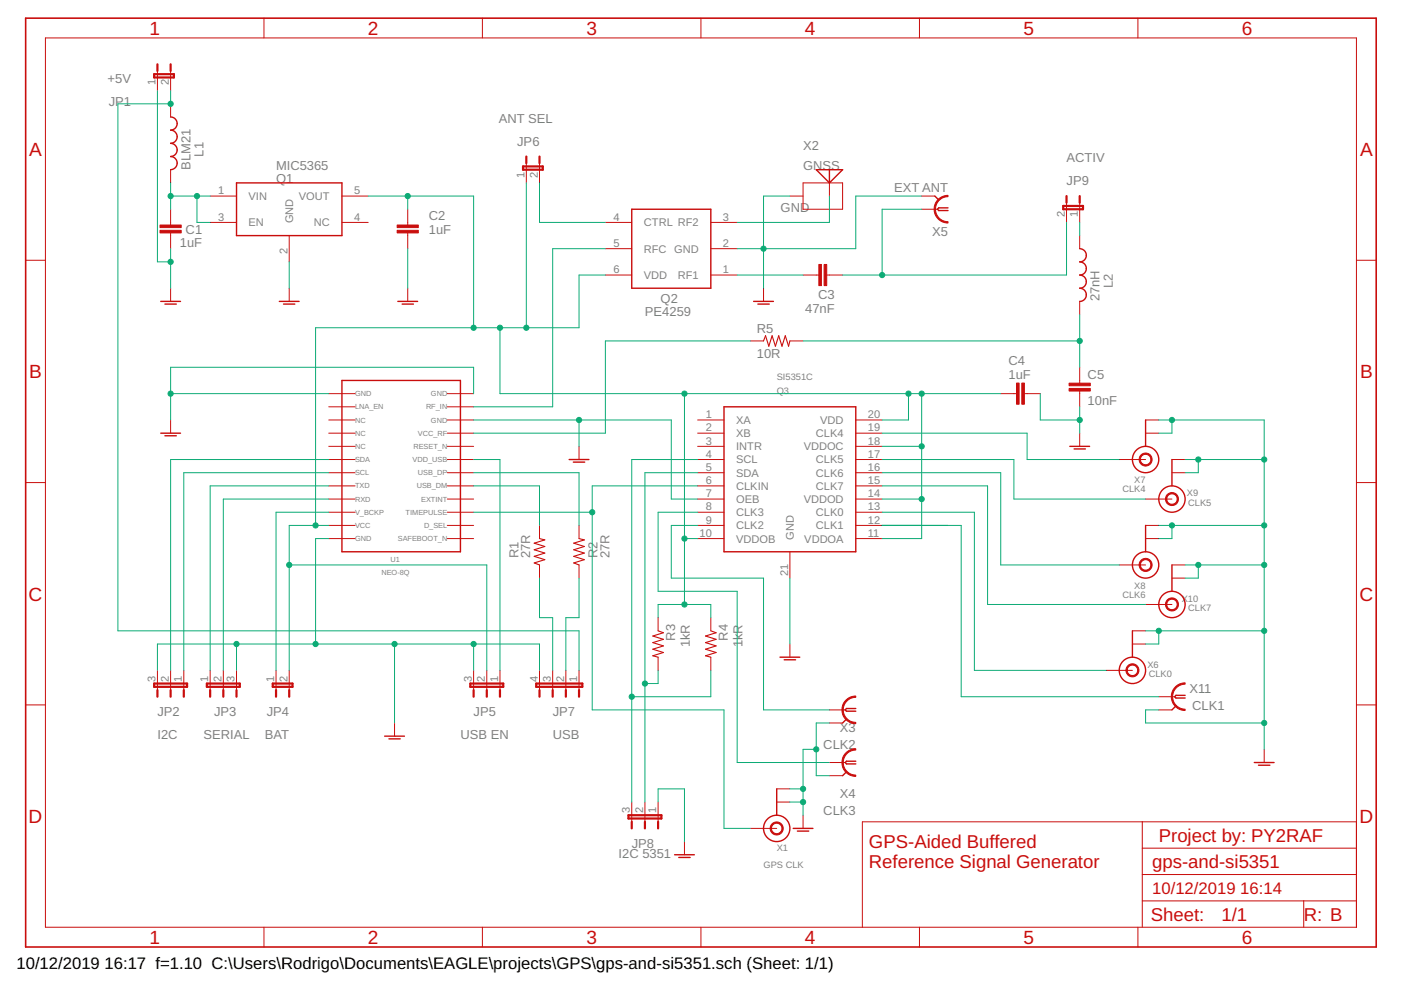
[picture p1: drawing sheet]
<svg xmlns="http://www.w3.org/2000/svg" width="297mm" height="210mm" viewBox="0 0 297 210" stroke-linecap="round" stroke-linejoin="round" font-family="sans-serif">
<g fill="none" stroke="#c90d0c" stroke-width=".21">
<path d="M9.6 8h278v188.6h-278zM33.4 15v4.2M36.2 15v4.2M56 3.9v4.1M102.3 3.9v4.1M148.6 3.9v4.1M194.9 3.9v4.1M241.3 3.9v4.1M36.2 22v2.8M36.2 36v2.8M111.6 34.6v4.2M114.4 34.6v4.2"/>
<path d="M170.3 38.8h8.3v5.6h-8.3zM175.9 38.8v2.8M5.4 55.2h4.2M36.2 44.4v3.3M36.2 49.4v3.3M44.6 47.2h5.5M44.6 41.6h5.5M61.3 50v5.5M72.5 47.2h5.6M72.5 41.6h5.6M86.4 44.4v3.3M86.4 49.4v3.3"/>
<path d="M128.4 58.3h5.5M128.4 52.7h5.5M128.4 47.2h5.5M150.7 58.3h5.6M150.7 52.7h5.6M150.7 47.2h5.6M167.5 41.6h2.8M170.3 58.3h3.3M175.3 58.3h3.3M195.4 41.6h2.8M195.4 44.4h3.4M226.1 43v4.2"/>
<path d="M228.9 43v4.2M228.9 50v2.7M287.6 55.2h4.2M36.2 61.1v2.8M61.3 61.1v2.8M86.4 61.1v2.8M159.1 72.3h2.8M161.9 61.1v2.8M167.5 72.3h2.8M228.9 63.9v2.8M228.9 77.9v3.3M36.2 89v2.8"/>
<path d="M69.7 97.4h5.6M69.7 94.6h5.6M69.7 91.8h5.6M69.7 89h5.6M69.7 86.3h5.6M69.7 83.5h5.6M94.8 97.4h5.6M94.8 94.6h5.6M94.8 91.8h5.6M94.8 89h5.6M94.8 86.3h5.6M94.8 83.5h5.6"/>
<path d="M122.8 94.6v2.8M147.9 97.4h5.6M147.9 94.6h5.6M147.9 91.8h5.6M147.9 89h5.6M181.4 97.4h5.6M181.4 94.6h5.6M181.4 91.8h5.6M181.4 89h5.6M212.2 83.5h3.3M217.2 83.5h3.4M228.9 82.9v3.4"/>
<path d="M228.9 91.8v2.8M237.3 97.4h5.6M242.9 91.8h2.8M242.9 89h2.8M248.5 97.4h2.8M5.4 102.3h4.2M69.7 114.2h5.6M69.7 111.4h5.6M69.7 108.6h5.6M69.7 105.8h5.6M69.7 103h5.6M69.7 100.2h5.6"/>
<path d="M94.8 114.2h5.6M94.8 111.4h5.6M94.8 108.6h5.6M94.8 105.8h5.6M94.8 103h5.6M94.8 100.2h5.6M114.4 111.4v2.8M114.4 119.8v2.8M122.8 111.4v2.8M122.8 119.8v2.8M147.9 114.2h5.6M147.9 111.4h5.6"/>
<path d="M147.9 108.6h5.6M147.9 105.8h5.6M147.9 103h5.6M147.9 100.2h5.6M167.5 117v5.6M181.4 114.2h5.6M181.4 111.4h5.6M181.4 108.6h5.6M181.4 105.8h5.6M181.4 103h5.6M181.4 100.2h5.6M237.3 119.8h5.6"/>
<path d="M242.9 114.2h2.8M242.9 111.4h2.8M242.9 105.8h5.6M248.5 100.2h2.8M248.5 119.8h2.8M287.6 102.3h4.2M139.5 131v2.8M139.5 139.3v2.8M150.7 131v2.8M150.7 139.3v2.8M167.5 136.5v2.8M240.1 136.5h2.8"/>
<path d="M240.1 133.8h2.8M242.9 128.2h5.6M248.5 122.6h2.8M5.4 149.5h4.2M33.4 142.1v4.2M36.2 142.1v4.2M39 142.1v4.2M44.6 142.1v4.2M47.3 142.1v4.2M50.1 142.1v4.2M58.5 142.1v4.2M61.3 142.1v4.2"/>
<path d="M83.7 153.3v2.8M100.4 142.1v4.2M103.2 142.1v4.2M106 142.1v4.2M114.4 142.1v4.2M117.2 142.1v4.2M120 142.1v4.2M122.8 142.1v4.2M175.9 150.5h3.3M175.9 153.3h2.7M234.5 142.1h5.6M245.7 147.7h3.3"/>
<path d="M245.7 150.5h2.8M268 158.9v2.8M287.6 149.5h4.2M133.9 170.1v4.1M136.7 170.1v4.1M139.5 170.1v4.1M145.1 178.4v2.8M159.1 175.6h5.6M164.7 170.1h2.8M164.7 167.3h2.8M170.3 172.8v2.8M175.9 161.7h3.3"/>
<path d="M175.9 164.5h2.7M242.2 174.2v22.4M242.2 179.8h45.4M287.6 174.2h-104.8v22.4M56 196.6v4.2M102.3 196.6v4.2M148.6 196.6v4.2M194.9 196.6v4.2M241.3 196.6v4.2M242.2 191h45.4M242.2 185.4h45.4M276.4 191v5.6"/>
</g>
<g fill="none" stroke="#c90d0c" stroke-width=".3">
<path d="M36.2 24.8a1.4 1.4 0 0 1 1.4 1.4 1.4 1.4 0 0 1-1.4 1.4 1.4 1.4 0 0 1 1.4 1.4 1.4 1.4 0 0 1-1.4 1.4 1.4 1.4 0 0 1 1.4 1.4 1.4 1.4 0 0 1-1.4 1.4 1.4 1.4 0 0 1 1.4 1.4 1.4 1.4 0 0 1-1.4 1.4M50.1 38.8h22.4v11.2h-22.4zM173.1 36h5.5l-2.7 2.8zM175.9 36v2.8M133.9 44.4h16.8v16.7h-16.8zM198.2 41.6l.8 .8M201 44.1h-2l-.2 .3 .2 .2h2M228.9 52.7a1.4 1.4 0 0 1 1.4 1.4 1.4 1.4 0 0 1-1.4 1.4 1.4 1.4 0 0 1 1.4 1.4 1.4 1.4 0 0 1-1.4 1.4 1.4 1.4 0 0 1 1.4 1.4 1.4 1.4 0 0 1-1.4 1.4 1.4 1.4 0 0 1 1.4 1.4 1.4 1.4 0 0 1-1.4 1.4M34.1 63.9h4.2M35 64.5h2.4M59.2 63.9h4.2M60.1 64.5h2.4"/>
<path d="M84.3 63.9h4.2M85.3 64.5h2.4M159.8 63.9h4.2M160.7 64.5h2.4M34.1 91.8h4.2M35 92.4h2.4M72.5 80.7h25.1v36.3h-25.1zM120.7 97.4h4.2M121.6 98h2.4M153.5 86.3h27.9v30.7h-27.9zM226.8 94.6h4.2M227.7 95.2h2.4"/>
<path d="M242.9 89v5.6M248.5 97.4v5.6M242.9 111.4v5.6M248.5 119.8v5.6M165.4 139.3h4.2M166.3 139.9h2.4M240.1 133.8v5.5M81.6 156.1h4.1M82.5 156.7h2.4M179.5 152.5l-.9 .8M181.4 150.2h-1.9l-.3 .3 .3 .3h1.9M249.3 149.7l-.8 .8"/>
<path d="M251.3 147.4h-2l-.3 .3 .3 .3h2M164.7 167.3v5.5M168.2 175.6h4.2M169.1 176.2h2.4M179.5 163.6l-.9 .9M181.4 161.4h-1.9l-.3 .3 .3 .3h1.9M265.9 161.7h4.2M266.8 162.2h2.4M143 181.2h4.2M143.9 181.8h2.4"/>
<circle cx="242.9" cy="97.4" r="2.79"/>
<circle cx="242.9" cy="119.8" r="2.79"/>
<circle cx="248.5" cy="105.8" r="2.79"/>
<circle cx="248.5" cy="128.2" r="2.79"/>
<circle cx="240.1" cy="142.1" r="2.79"/>
<circle cx="164.7" cy="175.6" r="2.79"/>
</g>
<g fill="none" stroke="#c90d0c" stroke-width=".47">
<path d="M32.7 15.7h4.2v.7h-4.2zM33.4 13.6v1.4M36.2 13.6v1.4M110.9 35.3h4.2v.7h-4.2zM111.6 33.2v1.4M114.4 33.2v1.4M225.4 43.7h4.2v.7h-4.2zM226.1 41.6v1.4M228.9 41.6v1.4M32.7 144.9h7v.7h-7zM33.4 146.3v1.4M36.2 146.3v1.4"/>
<path d="M39 146.3v1.4M43.9 144.9h6.9v.7h-6.9zM44.6 146.3v1.4M47.3 146.3v1.4M50.1 146.3v1.4M57.8 144.9h4.2v.7h-4.2zM58.5 146.3v1.4M61.3 146.3v1.4M99.7 144.9h7v.7h-7zM100.4 146.3v1.4M103.2 146.3v1.4M106 146.3v1.4"/>
<path d="M113.7 144.9h9.8v.7h-9.8zM114.4 146.3v1.4M117.2 146.3v1.4M120 146.3v1.4M122.8 146.3v1.4M133.2 172.8h7v.7h-7zM133.9 174.2v1.4M136.7 174.2v1.4M139.5 174.2v1.4"/>
</g>
<path d="M5.4 3.9h286.4v196.9h-286.4z" fill="none" stroke="#c90d0c" stroke-width=".34"/>
<path d="M161.9 72.3l.4-1.1 .7 2.2 .7-2.2 .7 2.2 .7-2.2 .7 2.2 .7-2.2 .7 2.2 .3-1.1M114.4 114.2l1.1 .3-2.2 .7 2.2 .7-2.2 .7 2.2 .7-2.2 .7 2.2 .7-2.2 .7 1.1 .4M122.8 114.2l1.1 .3-2.3 .7 2.3 .7-2.3 .7 2.3 .7-2.3 .7 2.3 .7-2.3 .7 1.2 .4M139.5 133.8l1.2 .4-2.3 .7 2.3 .7-2.3 .6 2.3 .7-2.3 .7 2.3 .7-2.3 .7 1.1 .3M150.7 133.8l1.1 .4-2.2 .7 2.2 .7-2.2 .6 2.2 .7-2.2 .7 2.2 .7-2.2 .7 1.1 .3" fill="none" stroke="#c90d0c" stroke-width=".23"/>
<g fill="#c90d0c" stroke="#c90d0c" stroke-width=".21">
<path d="M179.5 159.5a2.82 2.82 0 0 1 1.9-.8v.3a2.66 2.66 0 0 0-2.6 2.7 2.66 2.66 0 0 0 2.6 2.6v.3a2.92 2.92 0 0 1-2.7-1.8 2.92 2.92 0 0 1 .8-3.3z" fill-rule="evenodd"/>
<path d="M249.3 145.5a2.82 2.82 0 0 1 2-.7v.3a2.66 2.66 0 0 0-2.7 2.6 2.66 2.66 0 0 0 2.7 2.7v.2a2.94 2.94 0 0 1-2.8-1.8 2.94 2.94 0 0 1 .8-3.3z" fill-rule="evenodd"/>
<path d="M199 42.2l1.3-.7 .7-.1v.3a2.66 2.66 0 0 0-2.7 2.7 2.66 2.66 0 0 0 2.7 2.6v.3a2.94 2.94 0 0 1-2.8-1.9 2.94 2.94 0 0 1 .8-3.2z" fill-rule="evenodd"/>
<path d="M241.9 96.5a1.38 1.38 0 0 1 2.2 .2 1.38 1.38 0 0 1-.8 2.1 1.38 1.38 0 0 1-1.8-1.4h.3a1.1 1.1 0 0 1 1.5-1 1.1 1.1 0 0 1 .3 1.8 1.1 1.1 0 0 1-1.8-.5v-.3h-.3z" fill-rule="evenodd"/>
<path d="M247.5 104.9a1.39 1.39 0 0 1 2.2 .2 1.39 1.39 0 0 1-.8 2 1.39 1.39 0 0 1-1.8-1.3h.3a1.1 1.1 0 0 1 1.5-1 1.1 1.1 0 0 1 .3 1.8 1.1 1.1 0 0 1-1.8-.5v-.3h-.3z" fill-rule="evenodd"/>
<path d="M241.9 118.8a1.38 1.38 0 0 1 2.2 .3 1.38 1.38 0 0 1-.8 2 1.38 1.38 0 0 1-1.8-1.3h.3a1.1 1.1 0 0 1 1.5-1.1 1.1 1.1 0 0 1 .3 1.9 1.1 1.1 0 0 1-1.8-.5v-.3h-.3z" fill-rule="evenodd"/>
<path d="M247.5 127.2a1.39 1.39 0 0 1 2.2 .2 1.39 1.39 0 0 1-.8 2.1 1.39 1.39 0 0 1-1.8-1.3h.3a1.1 1.1 0 0 1 1.5-1.1 1.1 1.1 0 0 1 .3 1.9 1.1 1.1 0 0 1-1.8-.6v-.2h-.3z" fill-rule="evenodd"/>
<path d="M239.1 141.2a1.38 1.38 0 0 1 2.2 .2 1.38 1.38 0 0 1-.8 2.1 1.38 1.38 0 0 1-1.8-1.4h.3a1.1 1.1 0 0 1 1.5-1 1.1 1.1 0 0 1 .3 1.8 1.1 1.1 0 0 1-1.8-.5v-.3h-.3z" fill-rule="evenodd"/>
<path d="M179.5 148.3a2.82 2.82 0 0 1 1.9-.7v.2a2.66 2.66 0 0 0-2.6 2.7 2.66 2.66 0 0 0 2.6 2.7v.2a2.92 2.92 0 0 1-2.7-1.8 2.92 2.92 0 0 1 .8-3.3z" fill-rule="evenodd"/>
<path d="M163.7 174.7a1.39 1.39 0 0 1 2.2 .2 1.39 1.39 0 0 1-.9 2.1 1.39 1.39 0 0 1-1.7-1.4h.3a1.11 1.11 0 0 1 1.5-1 1.11 1.11 0 0 1 .3 1.8 1.11 1.11 0 0 1-1.8-.5v-.3h-.3z" fill-rule="evenodd"/>
</g>
<g fill="#c90d0c" stroke="#c90d0c" stroke-width=".21">
<path d="M84.2 48.8h4.5v.6h-4.5z"/>
<path d="M84.2 47.7h4.5v.6h-4.5z"/>
<path d="M33.9 48.8h4.5v.6h-4.5z"/>
<path d="M33.9 47.7h4.5v.6h-4.5z"/>
<path d="M216.6 81.2h.6v4.5h-.6z"/>
<path d="M215.5 81.2h.6v4.5h-.6z"/>
<path d="M226.7 82.4h4.5v.5h-4.5z"/>
<path d="M226.7 81.2h4.5v.6h-4.5z"/>
<path d="M174.7 56.1h.6v4.5h-.6z"/>
<path d="M173.6 56.1h.6v4.5h-.6z"/>
</g>
<g fill="none" stroke="#0dab76" stroke-width=".21">
<path d="M33.4 19.2v36.3h2.8M36.2 19.2v2.8h-11.2v111.8h97.8v8.3M36.2 38.8v5.6M111.6 38.8v30.7M114.4 38.8v8.4h14M36.2 52.7v8.4M36.2 41.6h8.4M41.8 41.6v5.6h2.8M61.3 55.5v5.6M78.1 41.6h22.3v27.9M86.4 41.6v2.8M86.4 52.7v8.4"/>
<path d="M128.4 58.3h-5.6v11.2h-55.9v41.9M128.4 52.7h-11.2v33.6h-16.8M156.3 58.3h14M167.5 41.6h-5.6v19.5M175.9 41.6v5.6h-19.6M195.4 41.6h-14v11.1h-25.1M195.4 44.4h-8.4v13.9M226.1 47.2v11.1h-47.5M228.9 47.2v2.8M106 69.5v14h106.2M159.1 72.3h-30.7v19.5h-28M170.3 72.3h58.6"/>
<path d="M228.9 66.7v11.2M36.2 83.5h33.5M69.7 97.4h-33.5v44.7M100.4 97.4h5.6v44.7M100.4 83.5v-5.6h-64.2v11.1M100.4 89h41.9v16.8h5.6M122.8 89v5.6M145.1 83.5v44.7M147.9 97.4h-14v72.7M187 97.4h28v8.4h27.9M187 91.8h30.8v5.6h19.5M187 94.6h8.4"/>
<path d="M192.6 83.5v5.5h-5.6M195.4 83.5v30.7h-8.4M220.6 83.5v5.5h8.3M228.9 86.3v5.5M245.7 89h22.3v69.9M248.5 89v2.8h-2.8M251.3 97.4h16.7M254.1 97.4v2.8h-2.8M61.3 119.8h41.9v22.3M69.7 103h-25.1v39.1M69.7 100.2h-30.7v41.9M69.7 105.8h-22.4v36.3"/>
<path d="M69.7 108.6h-11.2v33.5M69.7 111.4h-8.4v30.7M69.7 114.2h-2.8v22.3M100.4 103h14v8.4M100.4 100.2h22.4v11.2M100.4 108.6h25.2M145.1 114.2h2.8M147.9 103h-22.3v47.5h27.9v25.1h5.6M147.9 100.2h-11.2v69.9M147.9 108.6h-8.4v16.8h16.8v36.3h19.6M147.9 111.4h-5.6v11.2h19.6v27.9h14M187 103h22.4v25.2h33.5"/>
<path d="M187 100.2h25.2v19.6h25.1M187 105.8h8.4M187 108.6h19.6v33.5h27.9M187 111.4h16.8v36.3h41.9M245.7 111.4h22.3M248.5 111.4v2.8h-2.8M251.3 119.8h16.7M254.1 119.8v2.8h-2.8M50.1 136.5v5.6M83.7 136.5v16.8M100.4 136.5v5.6M114.4 122.6v8.4h2.8v11.1"/>
<path d="M122.8 122.6v8.4h-2.8v11.1M139.5 131v-2.8h11.2v2.8M167.5 122.6v13.9M242.9 133.8h25.1M245.7 133.8v2.7h-2.8M33.4 142.1v-5.6h81v5.6M139.5 142.1v2.8h-2.8M150.7 142.1v5.6h-16.8M173.1 158.9h-2.8v13.9M175.9 153.3h-2.8v11.2h2.8M245.7 150.5h-2.8v2.8h25.1M139.5 170.1v-2.8h5.6v11.1"/>
<path d="M167.5 170.1h2.8M167.5 167.3h2.8"/>
</g>
<g fill="#0dab76" stroke="#0dab76" stroke-width=".21">
<circle cx="66.9" cy="111.4" r=".55"/>
<circle cx="61.3" cy="119.8" r=".55"/>
<circle cx="100.4" cy="69.5" r=".55"/>
<circle cx="86.4" cy="41.6" r=".55"/>
<circle cx="106" cy="69.5" r=".55"/>
<circle cx="192.6" cy="83.5" r=".55"/>
<circle cx="195.4" cy="83.5" r=".55"/>
<circle cx="195.4" cy="94.6" r=".55"/>
<circle cx="195.4" cy="105.8" r=".55"/>
<circle cx="145.1" cy="83.5" r=".55"/>
<circle cx="111.6" cy="69.5" r=".55"/>
<circle cx="145.1" cy="114.2" r=".55"/>
<circle cx="145.1" cy="128.2" r=".55"/>
<circle cx="83.7" cy="136.5" r=".55"/>
<circle cx="100.4" cy="136.5" r=".55"/>
<circle cx="66.9" cy="136.5" r=".55"/>
<circle cx="50.1" cy="136.5" r=".55"/>
<circle cx="36.2" cy="83.5" r=".55"/>
<circle cx="36.2" cy="55.5" r=".55"/>
<circle cx="122.8" cy="89" r=".55"/>
<circle cx="228.9" cy="89" r=".55"/>
<circle cx="161.9" cy="52.7" r=".55"/>
<circle cx="248.5" cy="89" r=".55"/>
<circle cx="268" cy="97.4" r=".55"/>
<circle cx="254.1" cy="97.4" r=".55"/>
<circle cx="268" cy="111.4" r=".55"/>
<circle cx="248.5" cy="111.4" r=".55"/>
<circle cx="268" cy="119.8" r=".55"/>
<circle cx="254.1" cy="119.8" r=".55"/>
<circle cx="268" cy="133.8" r=".55"/>
<circle cx="245.7" cy="133.8" r=".55"/>
<circle cx="268" cy="153.3" r=".55"/>
<circle cx="173.1" cy="158.9" r=".55"/>
<circle cx="170.3" cy="170.1" r=".55"/>
<circle cx="170.3" cy="167.3" r=".55"/>
<circle cx="41.8" cy="41.6" r=".55"/>
<circle cx="36.2" cy="41.6" r=".55"/>
<circle cx="36.2" cy="22" r=".55"/>
<circle cx="125.6" cy="108.6" r=".55"/>
<circle cx="187" cy="58.3" r=".55"/>
<circle cx="228.9" cy="72.3" r=".55"/>
<circle cx="133.9" cy="147.7" r=".55"/>
<circle cx="136.7" cy="144.9" r=".55"/>
</g>
<g font-size="4" fill="#c90d0c">
<text x="31.7" y="7.4">1</text>
<text x="78" y="7.4">2</text>
<text x="124.3" y="7.4">3</text>
<text x="170.7" y="7.4">4</text>
<text x="217" y="7.4">5</text>
<text x="263.3" y="7.4">6</text>
<text x="6.2" y="33.1">A</text>
<text x="288.4" y="33.1">A</text>
<text x="6.2" y="80.2">B</text>
<text x="288.4" y="80.2">B</text>
<text x="6.1" y="127.3">C</text>
<text x="288.2" y="127.3">C</text>
<text x="6.1" y="174.5">D</text>
<text x="288.2" y="174.5">D</text>
<text x="31.7" y="200.1">1</text>
<text x="78" y="200.1">2</text>
<text x="124.3" y="200.1">3</text>
<text x="170.7" y="200.1">4</text>
<text x="217" y="200.1">5</text>
<text x="263.3" y="200.1">6</text>
</g>
<g font-size="3.9" fill="#c90d0c">
<text x="184.2" y="179.8">GPS-Aided Buffered</text>
<text x="245.7" y="178.4">Project by: PY2RAF</text>
<text x="184.2" y="184">Reference Signal Generator</text>
<text x="244.3" y="184">gps-and-si5351</text>
<text x="244" y="195.3">Sheet:</text>
<text x="259" y="195.2">1/1</text>
<text x="276.4" y="195.2">R: B</text>
</g>
<g font-size="3.5" fill="#c90d0c">
<text x="244.3" y="189.6">10/12/2019</text>
<text x="263" y="189.6">16:14</text>
</g>
<g font-size="3.5">
<text x="3.5" y="205.4">10/12/2019</text>
<text x="22.2" y="205.4">16:17 f=1.10 C:\Users\Rodrigo\Documents\EAGLE\projects\GPS\gps-and-si5351.sch (Sheet: 1/1)</text>
</g>
<g font-size="2.8" fill="#808080">
<text x="22.8" y="17.7">+5V</text>
<text x="23" y="22.6">JP1</text>
<text x="105.8" y="26.1">ANT SEL</text>
<text x="40.4" y="36" transform="rotate(-90 40.4 36)">BLM21</text>
<text x="43.2" y="33.2" transform="rotate(-90 43.2 33.2)">L1</text>
<text x="58.5" y="36">MIC5365</text>
<text x="109.6" y="30.9">JP6</text>
<text x="170.3" y="36">GNSS</text>
<text x="170.3" y="31.8">X2</text>
<text x="226.1" y="34.4">ACTIV</text>
<text x="58.5" y="38.8">Q1</text>
<text x="189.6" y="40.7">EXT ANT</text>
<text x="226.1" y="39.3">JP9</text>
<text x="90.9" y="46.7">C2</text>
<text x="165.5" y="44.9">GND</text>
<text x="38.2" y="52.3">1uF</text>
<text x="39.4" y="49.5">C1</text>
<text x="90.9" y="49.5">1uF</text>
<text x="197.6" y="49.9">X5</text>
<text x="140.1" y="64.2">Q2</text>
<text x="173.5" y="63.5">C3</text>
<text x="233.1" y="63.9" transform="rotate(-90 233.1 63.9)">27nH</text>
<text x="235.9" y="61.1" transform="rotate(-90 235.9 61.1)">L2</text>
<text x="136.7" y="67">PE4259</text>
<text x="160.5" y="70.6">R5</text>
<text x="170.7" y="66.3">47nF</text>
<text x="160.5" y="75.9">10R</text>
<text x="213.8" y="77.5">C4</text>
<text x="213.8" y="80.3">1uF</text>
<text x="230.6" y="80.3">C5</text>
<text x="230.6" y="85.8">10nF</text>
<text x="109.9" y="118.4" transform="rotate(-90 109.9 118.4)">R1</text>
<text x="112.4" y="118.4" transform="rotate(-90 112.4 118.4)">27R</text>
<text x="126.7" y="118.4" transform="rotate(-90 126.7 118.4)">R2</text>
<text x="129.2" y="118.4" transform="rotate(-90 129.2 118.4)">27R</text>
<text x="143.1" y="135.9" transform="rotate(-90 143.1 135.9)">R3</text>
<text x="146.2" y="137.2" transform="rotate(-90 146.2 137.2)">1kR</text>
<text x="154.3" y="135.9" transform="rotate(-90 154.3 135.9)">R4</text>
<text x="157.4" y="137.2" transform="rotate(-90 157.4 137.2)">1kR</text>
<text x="252.2" y="146.9">X11</text>
<text x="33.4" y="151.9">JP2</text>
<text x="45.4" y="151.9">JP3</text>
<text x="56.6" y="151.9">JP4</text>
<text x="100.4" y="151.9">JP5</text>
<text x="117.2" y="151.9">JP7</text>
<text x="178.1" y="155.3">X3</text>
<text x="252.8" y="150.5">CLK1</text>
<text x="33.4" y="156.8">I2C</text>
<text x="43.1" y="156.8">SERIAL</text>
<text x="56.2" y="156.8">BAT</text>
<text x="97.6" y="156.8">USB EN</text>
<text x="117.2" y="156.8">USB</text>
<text x="174.6" y="158.9">CLK2</text>
<text x="174.6" y="172.9">CLK3</text>
<text x="178.1" y="169.2">X4</text>
<text x="133.9" y="179.8">JP8</text>
<text x="131.2" y="181.9">I2C 5351</text>
</g>
<g font-size="2.3" fill="#808080">
<text x="33" y="18.1" transform="rotate(-90 33 18.1)">1</text>
<text x="35.8" y="18.1" transform="rotate(-90 35.8 18.1)">2</text>
<text x="46.3" y="41.2">1</text>
<text x="75.1" y="41.2">5</text>
<text x="111.2" y="37.7" transform="rotate(-90 111.2 37.7)">1</text>
<text x="114" y="37.7" transform="rotate(-90 114 37.7)">2</text>
<text x="46.3" y="46.8">3</text>
<text x="52.7" y="42.4">VIN</text>
<text x="52.7" y="48">EN</text>
<text x="62.1" y="47.4" transform="rotate(-90 62.1 47.4)">GND</text>
<text x="63.4" y="42.4">VOUT</text>
<text x="66.5" y="48">NC</text>
<text x="75.1" y="46.8">4</text>
<text x="130.1" y="46.8">4</text>
<text x="136.5" y="48">CTRL RF2</text>
<text x="153.3" y="46.8">3</text>
<text x="225.7" y="46.1" transform="rotate(-90 225.7 46.1)">2</text>
<text x="228.5" y="46.1" transform="rotate(-90 228.5 46.1)">1</text>
<text x="60.9" y="53.8" transform="rotate(-90 60.9 53.8)">2</text>
<text x="130.1" y="52.3">5</text>
<text x="136.5" y="53.6">RFC GND</text>
<text x="153.3" y="52.3">2</text>
<text x="130.1" y="57.9">6</text>
<text x="136.5" y="59.2">VDD</text>
<text x="143.7" y="59.2">RF1</text>
<text x="153.3" y="57.9">1</text>
<text x="149.6" y="88.7">1</text>
<text x="156.1" y="89.9">XA</text>
<text x="173.9" y="89.9">VDD</text>
<text x="184" y="88.7">20</text>
<text x="149.6" y="91.5">2</text>
<text x="149.6" y="94.2">3</text>
<text x="156.1" y="92.7">XB</text>
<text x="156.1" y="95.5">INTR</text>
<text x="170.4" y="95.5">VDDOC</text>
<text x="173" y="92.7">CLK4</text>
<text x="184" y="94.2">18</text>
<text x="184" y="91.5">19</text>
<text x="149.6" y="97">4</text>
<text x="149.6" y="99.8">5</text>
<text x="156.1" y="98.3">SCL</text>
<text x="156.1" y="101.1">SDA</text>
<text x="173" y="101.1">CLK6</text>
<text x="173" y="98.3">CLK5</text>
<text x="184" y="99.8">16</text>
<text x="184" y="97">17</text>
<text x="149.6" y="102.6">6</text>
<text x="149.6" y="105.4">7</text>
<text x="156.1" y="103.9">CLKIN</text>
<text x="156.1" y="106.6">OEB</text>
<text x="170.4" y="106.6">VDDOD</text>
<text x="173" y="103.9">CLK7</text>
<text x="184" y="105.4">14</text>
<text x="184" y="102.6">15</text>
<text x="148.3" y="113.8">10</text>
<text x="149.6" y="108.2">8</text>
<text x="149.6" y="111">9</text>
<text x="156.1" y="109.4">CLK3</text>
<text x="156.1" y="112.2">CLK2</text>
<text x="173" y="112.2">CLK1</text>
<text x="173" y="109.4">CLK0</text>
<text x="184" y="113.8">11</text>
<text x="184" y="111">12</text>
<text x="184" y="108.2">13</text>
<text x="156.1" y="115">VDDOB</text>
<text x="168.3" y="114.4" transform="rotate(-90 168.3 114.4)">GND</text>
<text x="170.5" y="115">VDDOA</text>
<text x="167.1" y="122.2" transform="rotate(-90 167.1 122.2)">21</text>
<text x="33" y="144.5" transform="rotate(-90 33 144.5)">3</text>
<text x="35.8" y="144.5" transform="rotate(-90 35.8 144.5)">2</text>
<text x="38.6" y="144.5" transform="rotate(-90 38.6 144.5)">1</text>
<text x="44.2" y="144.5" transform="rotate(-90 44.2 144.5)">1</text>
<text x="47" y="144.5" transform="rotate(-90 47 144.5)">2</text>
<text x="49.7" y="144.5" transform="rotate(-90 49.7 144.5)">3</text>
<text x="58.1" y="144.5" transform="rotate(-90 58.1 144.5)">1</text>
<text x="60.9" y="144.5" transform="rotate(-90 60.9 144.5)">2</text>
<text x="100" y="144.5" transform="rotate(-90 100 144.5)">3</text>
<text x="102.8" y="144.5" transform="rotate(-90 102.8 144.5)">2</text>
<text x="105.6" y="144.5" transform="rotate(-90 105.6 144.5)">1</text>
<text x="114" y="144.5" transform="rotate(-90 114 144.5)">4</text>
<text x="116.8" y="144.5" transform="rotate(-90 116.8 144.5)">3</text>
<text x="119.6" y="144.5" transform="rotate(-90 119.6 144.5)">2</text>
<text x="122.4" y="144.5" transform="rotate(-90 122.4 144.5)">1</text>
<text x="133.6" y="172.5" transform="rotate(-90 133.6 172.5)">3</text>
<text x="136.3" y="172.5" transform="rotate(-90 136.3 172.5)">2</text>
<text x="139.1" y="172.5" transform="rotate(-90 139.1 172.5)">1</text>
</g>
<g font-size="2" fill="#808080">
<text x="164.7" y="83.5">Q3</text>
<text x="164.7" y="80.7">SI5351C</text>
<text x="238" y="104.4">CLK4</text>
<text x="240.5" y="102.5">X7</text>
<text x="251.7" y="105.3">X9</text>
<text x="251.9" y="107.2">CLK5</text>
<text x="240.5" y="124.8">X8</text>
<text x="238" y="126.8">CLK6</text>
<text x="250.6" y="127.6">X10</text>
<text x="251.9" y="129.6">CLK7</text>
<text x="243.3" y="141.6">X6</text>
<text x="243.6" y="143.5">CLK0</text>
<text x="161.9" y="184">GPS CLK</text>
<text x="164.7" y="180.4">X1</text>
</g>
<g font-size="1.6" fill="#808080">
<text x="75.3" y="84">GND</text>
<text x="75.3" y="86.8">LNA_EN</text>
<text x="75.3" y="89.6">NC</text>
<text x="90.3" y="86.8">RF_IN</text>
<text x="91.4" y="89.6">GND</text>
<text x="91.4" y="84">GND</text>
<text x="75.3" y="92.4">NC</text>
<text x="75.3" y="95.2">NC</text>
<text x="87.7" y="95.2">RESET_N</text>
<text x="88.6" y="92.4">VCC_RF</text>
<text x="75.3" y="98">SDA</text>
<text x="75.3" y="100.8">SCL</text>
<text x="87.5" y="98">VDD_USB</text>
<text x="88.6" y="100.8">USB_DP</text>
<text x="75.3" y="103.6">TXD</text>
<text x="75.3" y="106.4">RXD</text>
<text x="88.4" y="103.6">USB_DM</text>
<text x="89.3" y="106.4">EXTINT</text>
<text x="75.3" y="109.2">V_BCKP</text>
<text x="75.3" y="111.9">VCC</text>
<text x="86" y="109.2">TIMEPULSE</text>
<text x="89.9" y="111.9">D_SEL</text>
<text x="75.3" y="114.7">GND</text>
<text x="82.8" y="119.2">U1</text>
<text x="84.3" y="114.7">SAFEBOOT_N</text>
<text x="80.9" y="122">NEO-8Q</text>
</g>
</svg>
